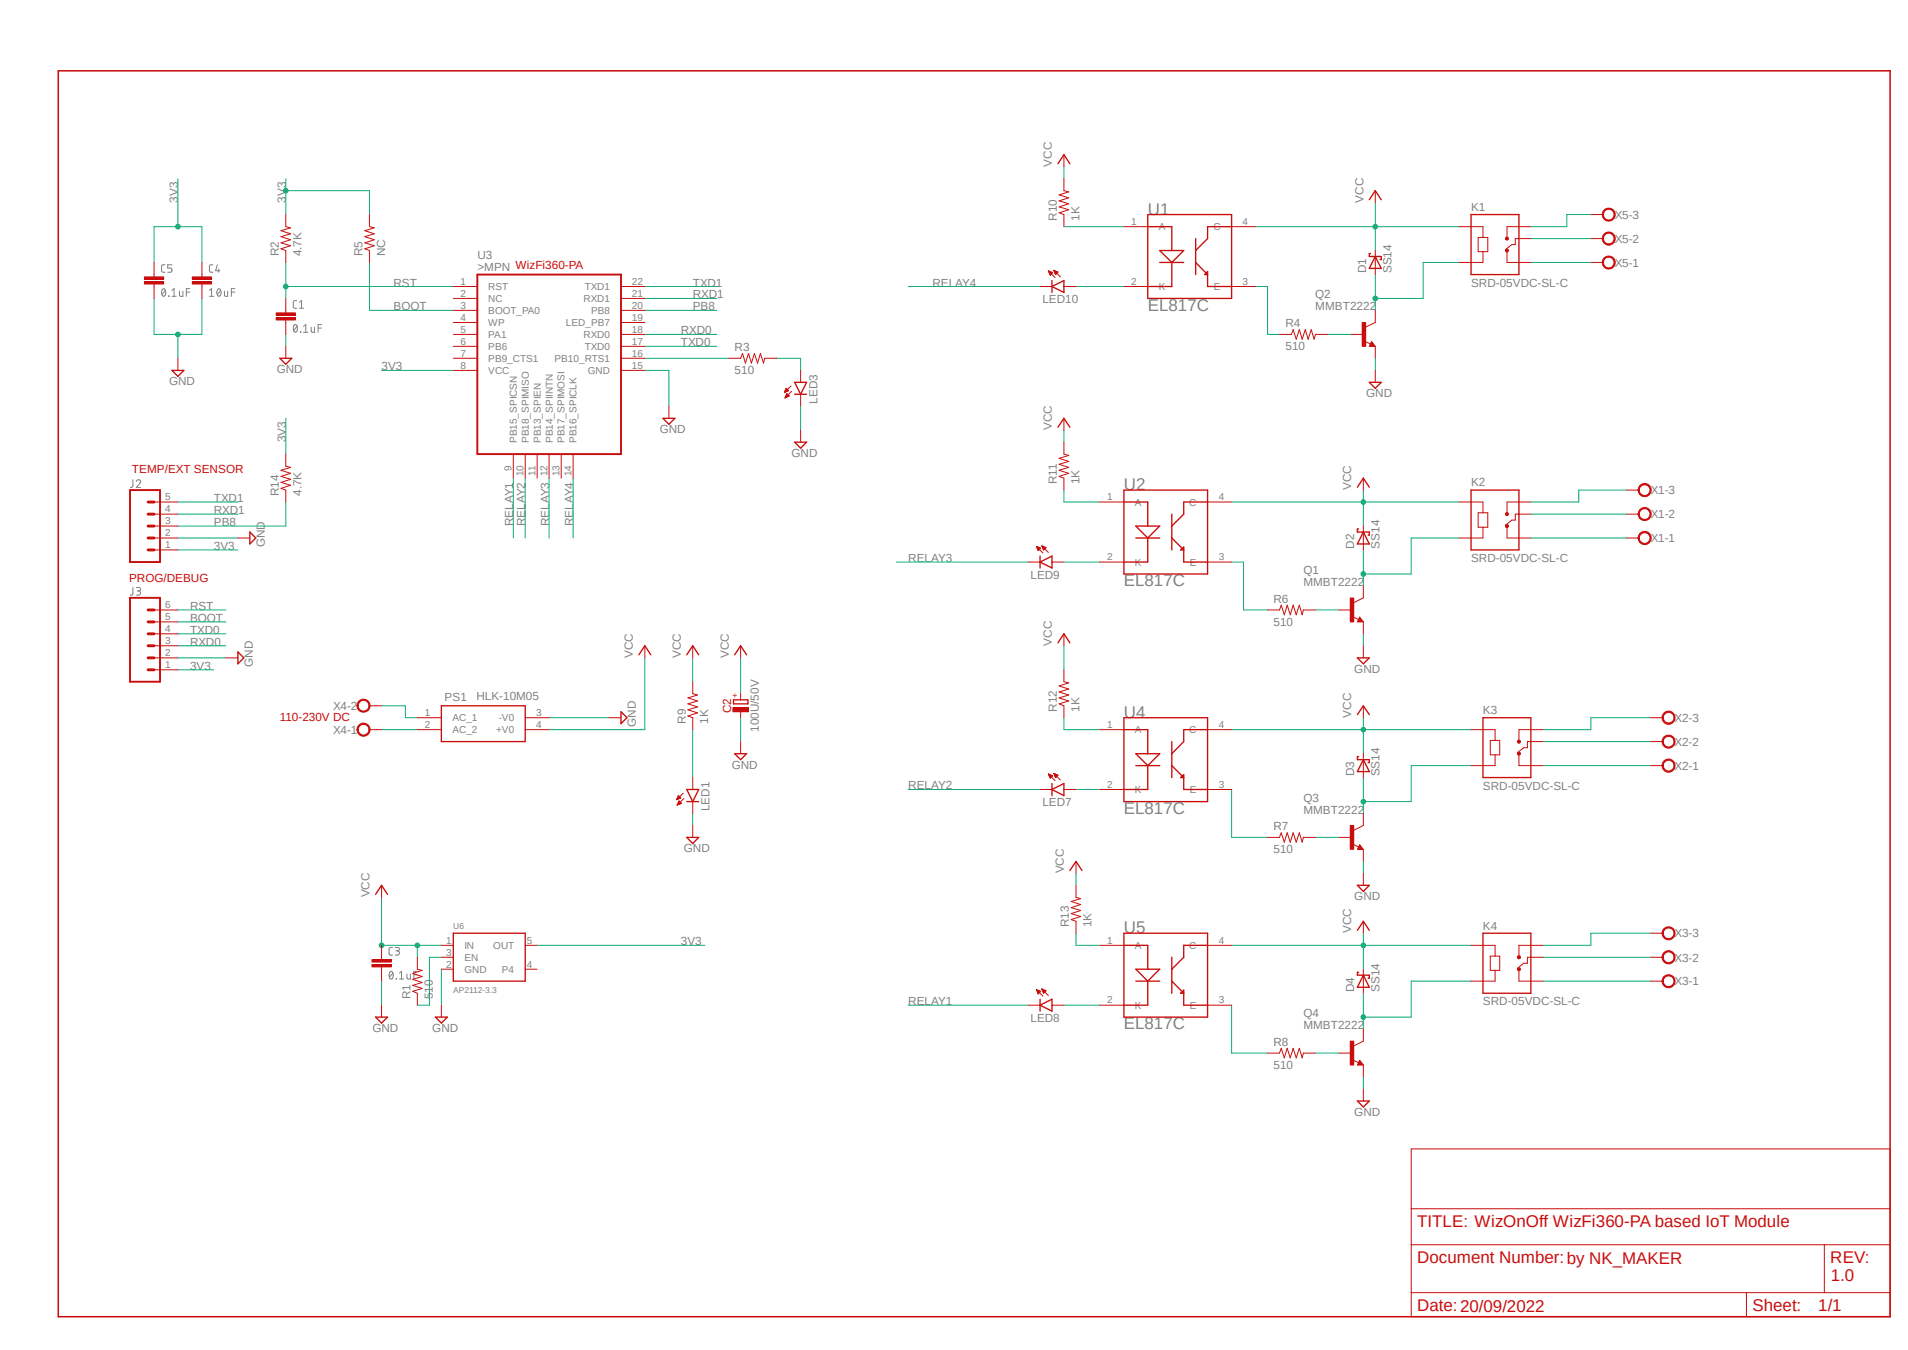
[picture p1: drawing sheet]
<svg xmlns="http://www.w3.org/2000/svg" width="420mm" height="297mm" viewBox="0 0 420 297" stroke-linecap="round" stroke-linejoin="round" font-family="sans-serif">
<path d="M12.2 15.2l404.2 275M416.4 15.2l-404.2 275" fill="none" stroke="#fff" stroke-width=".22"/>
<g fill="none" stroke="#808080" stroke-width=".22">
<path d="M36.3 58.3h-.6l-.1 .3v1.1l.7 .2M37.8 58.3h-.9v.7h.6a.47 .47 0 0 1 .4 .4 .47 .47 0 0 1-.4 .5h-.6M46.9 58.3h-.6l-.2 .3v1.1l.8 .2M47.8 58.3l-.3 1.3h.9M48.1 59.2v.7M35.8 63.6l.2-.1a1 1 0 0 1 0 1.7 1.08 1.08 0 0 1-.2-1.6zM36.4 63.9l-.8 .9M37.1 65.1l.1 .1zM37.8 65.2h1M37.8 63.9l.5-.4v1.7M39.5 64.1v1l.3 .1h.5v-1.1M41 64.3h.8"/>
<path d="M41.8 63.5h-.8v1.7M46.1 63.9l.5-.4v1.7M46.1 65.2h.9M48 63.6l.2-.1a.96 .96 0 0 1 0 1.7l-.3-.3a1.13 1.13 0 0 1 .1-1.3zM48.6 63.9l-.8 .9M49.4 64.1v.8l.3 .3h.4v-1.1M50.9 64.3h.8M51.7 63.5h-.8v1.7M64.8 71.5l.2-.1a1 1 0 0 1 0 1.7 1.11 1.11 0 0 1-.2-1.6zM65.3 66.1l-.6 .1-.1 .3v1.1l.7 .2M65.4 71.8l-.8 .9M65.9 67.8h.9"/>
<path d="M65.9 66.5l.5-.4v1.7M66.1 73l.1 .1zM66.8 73.1h1M66.8 71.8l.5-.4v1.7M68.5 72v.8l.2 .3h.5v-1.1M70 72.2h.8M70.8 71.4h-.8v1.7M29.3 105.5v1.3a.4 .4 0 0 1-.6 .4M30 105.9a.47 .47 0 0 1 .7-.4 .47 .47 0 0 1 .1 .8l-.8 .9h.9M29.3 129.2v1.4a.4 .4 0 0 1-.6 .3M30 129.2l.7 .1 .2 .3-.2 .4h-.5M30.5 130a.47 .47 0 0 1 .4 .5 .47 .47 0 0 1-.4 .4h-.5"/>
<path d="M85.9 213.8l.2-.1a1 1 0 0 1 0 1.7 1.05 1.05 0 0 1-.2-1.6zM86.4 208.4l-.6 .1-.2 .3 .1 1.1 .1 .2h.6M86.5 214.1l-.8 .9M87 208.4l.8 .1a.4 .4 0 0 1 .1 .4 .4 .4 0 0 1-.4 .3h-.3M87.2 215.3l.1 .1zM87.5 209.2a.47 .47 0 0 1 .4 .5 .47 .47 0 0 1-.4 .4h-.5M87.9 215.4h1M87.9 214.1l.5-.4v1.7M89.6 214.3v.8l.2 .3h.5v-1.1M91.1 214.5h.8M91.9 213.7h-.8v1.7"/>
</g>
<path d="M33.9 65.7v7.9h10.5v-7.9M39.2 73.6v5.2M62.9 73.6v2.6M163 157.9v5.3" fill="none" stroke="#0dab76" stroke-width=".22"/>
<circle cx="39.2" cy="73.6" r=".51" fill="#0dab76"/>
<g fill="none" stroke="#0dab76" stroke-width=".22">
<path d="M302.7 44.6v10.5M302.7 49.9h18.5M337 57.7h13.2M337 52.5h13.2M350.2 47.2h-5.3v2.7h-7.9M141.9 63h15.9M141.9 65.7h15.9M302.7 78.8v2.7M141.9 81.5h5.3v7.9M176.2 89.4v5.3M39.2 118.4h13.2M39.2 110.4h13.2"/>
<path d="M39.2 113.1h13.2M300.1 139.4v2.7M39.2 144.7h10.5M120.9 157.9h13.2M152.5 179v2.6M300.1 189.5v2.7M84 215.9v5.2M97.2 213.2v7.9M300.1 236.9v2.7"/>
<circle cx="39.2" cy="73.6" r=".51"/>
</g>
<circle cx="302.7" cy="49.9" r=".51" fill="#0dab76"/>
<g fill="none" stroke="#0dab76" stroke-width=".22">
<path d="M276.4 49.9h26.3M300.1 110.4h21.1M300.1 107.8v7.9"/>
<circle cx="302.7" cy="49.9" r=".51"/>
</g>
<circle cx="300.1" cy="110.4" r=".51" fill="#0dab76"/>
<g fill="none" stroke="#0dab76" stroke-width=".22">
<path d="M271.1 110.4h29M300.1 157.9v7.9M300.1 160.5h23.7"/>
<circle cx="300.1" cy="110.4" r=".51"/>
</g>
<circle cx="300.1" cy="160.5" r=".51" fill="#0dab76"/>
<g fill="none" stroke="#0dab76" stroke-width=".22">
<path d="M271.1 160.5h29M300.1 208h23.7M300.1 205.3v7.9"/>
<circle cx="300.1" cy="160.5" r=".51"/>
</g>
<circle cx="300.1" cy="208" r=".51" fill="#0dab76"/>
<g fill="none" stroke="#0dab76" stroke-width=".22">
<path d="M234.2 36.7v2.6M234.2 94.7v2.6M141.9 144.7v15.8h-21M152.5 144.7v5.3M234.2 142.1v5.3M84 197.4v10.6h13.2M236.9 192.2v2.6M271.1 208h29"/>
<circle cx="300.1" cy="208" r=".51"/>
</g>
<circle cx="84" cy="208" r=".51" fill="#0dab76"/>
<g fill="none" stroke="#0dab76" stroke-width=".22">
<path d="M91.9 208v2.6"/>
<circle cx="84" cy="208" r=".51"/>
</g>
<circle cx="91.9" cy="208" r=".51" fill="#0dab76"/>
<g fill="none" stroke="#0dab76" stroke-width=".22">
<path d="M321.2 57.7h-7.9v8h-10.6M141.9 76.2h15.9M141.9 73.6h15.9M302.7 60.4v7.9M39.2 139.4h10.5M39.2 142.1h10.5M163 144.7v7.9"/>
<circle cx="91.9" cy="208" r=".51"/>
</g>
<circle cx="302.7" cy="65.7" r=".51" fill="#0dab76"/>
<g fill="none" stroke="#0dab76" stroke-width=".22">
<path d="M276.4 63h2.6v10.6h2.6M292.2 73.6h5.2M337 118.4h21.1M337 113.1h21.1M358.1 107.8h-10.6v2.6h-10.5M300.1 126.3h10.5M300.1 121v7.9M84 155.3h5.2v2.6h2.7M363.3 157.9h-13.1v2.6h-10.6M84 160.5h7.9M152.5 160.5v10.6M339.6 168.4h23.7"/>
<path d="M339.6 163.2h23.7M339.6 215.9h23.7M339.6 210.6h23.7M363.3 205.3h-13.1v2.7h-10.6"/>
<circle cx="302.7" cy="65.7" r=".51"/>
</g>
<circle cx="300.1" cy="126.3" r=".51" fill="#0dab76"/>
<g fill="none" stroke="#0dab76" stroke-width=".22">
<path d="M321.2 118.4h-10.6v7.9M271.1 123.7h2.6v10.5h5.3M289.6 134.2h5.2M300.1 176.4h10.5M300.1 171.1v7.9"/>
<circle cx="300.1" cy="126.3" r=".51"/>
</g>
<circle cx="300.1" cy="176.4" r=".51" fill="#0dab76"/>
<g fill="none" stroke="#0dab76" stroke-width=".22">
<path d="M323.8 168.4h-13.2v8M289.6 184.2h5.2M300.1 218.5v7.9M300.1 223.8h10.5"/>
<circle cx="300.1" cy="176.4" r=".51"/>
</g>
<circle cx="300.1" cy="223.8" r=".51" fill="#0dab76"/>
<g fill="none" stroke="#0dab76" stroke-width=".22">
<path d="M62.9 57.7v8M234.2 49.9h13.2M62.9 63h36.9M236.9 63h10.5M234.2 107.8v2.6h7.9M234.2 123.7h7.9M234.2 157.9v2.6h7.9M236.9 173.7h5.2M271.1 173.7v10.5h7.9M236.9 205.3v2.7h5.2M323.8 215.9h-13.2v7.9M234.2 221.1h7.9"/>
<path d="M271.1 221.1v10.6h7.9M289.6 231.7h5.2"/>
<circle cx="300.1" cy="223.8" r=".51"/>
</g>
<circle cx="62.9" cy="63" r=".51" fill="#0dab76"/>
<g fill="none" stroke="#0dab76" stroke-width=".22">
<path d="M62.9 39.3v7.9M62.9 42h18.4v5.2M81.3 57.7v10.6h18.5M84 81.5h15.8M39.2 134.2h10.5M39.2 136.8h10.5M39.2 121h13.2M39.2 147.4h7.9"/>
<circle cx="62.9" cy="63" r=".51"/>
</g>
<circle cx="62.9" cy="42" r=".51" fill="#0dab76"/>
<g fill="none" stroke="#0dab76" stroke-width=".22">
<path d="M39.2 39.3v10.6M33.9 57.7v-7.8h10.5v7.8"/>
<circle cx="62.9" cy="42" r=".51"/>
</g>
<circle cx="39.2" cy="49.9" r=".51" fill="#0dab76"/>
<g fill="none" stroke="#0dab76" stroke-width=".22">
<path d="M141.9 68.3h15.9M141.9 78.8h18.5M170.9 78.8h5.3v2.7M199.9 63h29M62.9 92v7.9M62.9 110.4v5.3h-23.7M113 105.2v13.2M115.6 105.2v13.2M120.9 105.2v13.2M126.2 105.2v13.2M197.3 123.7h29M199.9 173.7h29"/>
<path d="M97.2 210.6h-2.7v10.5h-2.6M118.2 208h37M199.9 221.1h26.4"/>
<circle cx="39.2" cy="49.9" r=".51"/>
</g>
<path d="M353 56.8a1.44 1.44 0 0 1 2.3 .1 1.44 1.44 0 0 1-.8 2.2 1.44 1.44 0 0 1-1.8-1.4h.2a1.17 1.17 0 0 1 1.6-1.1 1.17 1.17 0 0 1 .4 2 1.17 1.17 0 0 1-1.9-.4l-.1-.5h-.2z" fill-rule="evenodd" fill="#c90d0c"/>
<path d="M350.2 57.7h2.6M353 56.8a1.44 1.44 0 0 1 2.3 .1 1.44 1.44 0 0 1-.8 2.2 1.44 1.44 0 0 1-1.8-1.4h.2a1.17 1.17 0 0 1 1.6-1.1 1.17 1.17 0 0 1 .4 2 1.17 1.17 0 0 1-1.9-.4l-.1-.5h-.2z" fill="none" stroke="#c90d0c" stroke-width=".22"/>
<path d="M353 51.6a1.44 1.44 0 0 1 2.3 .1 1.44 1.44 0 0 1-.8 2.2 1.44 1.44 0 0 1-1.8-1.4h.2a1.17 1.17 0 0 1 1.6-1.2 1.17 1.17 0 0 1 .4 2 1.17 1.17 0 0 1-1.9-.4l-.1-.4h-.2z" fill-rule="evenodd" fill="#c90d0c"/>
<path d="M350.2 52.5h2.6M353 51.6a1.44 1.44 0 0 1 2.3 .1 1.44 1.44 0 0 1-.8 2.2 1.44 1.44 0 0 1-1.8-1.4h.2a1.17 1.17 0 0 1 1.6-1.2 1.17 1.17 0 0 1 .4 2 1.17 1.17 0 0 1-1.9-.4l-.1-.4h-.2z" fill="none" stroke="#c90d0c" stroke-width=".22"/>
<path d="M353 46.3a1.44 1.44 0 0 1 2.3 .1 1.44 1.44 0 0 1-.8 2.2 1.44 1.44 0 0 1-1.8-1.4h.2a1.17 1.17 0 0 1 1.6-1.1 1.17 1.17 0 0 1 .4 1.9 1.17 1.17 0 0 1-1.9-.4l-.1-.4h-.2z" fill-rule="evenodd" fill="#c90d0c"/>
<path d="M323.8 49.9h2.6v2.3M325.4 52.2h2.1v3.2h-2.1zM326.4 55.4v2.3h-2.6M331.7 55.1v2.6h2.6M334.3 49.9h-2.6v2.6M334.3 52.5h-.8v1.3h-.7l-1.3 1.1M350.2 47.2h2.6M353 46.3a1.44 1.44 0 0 1 2.3 .1 1.44 1.44 0 0 1-.8 2.2 1.44 1.44 0 0 1-1.8-1.4h.2a1.17 1.17 0 0 1 1.6-1.1 1.17 1.17 0 0 1 .4 1.9 1.17 1.17 0 0 1-1.9-.4l-.1-.4h-.2z" fill="none" stroke="#c90d0c" stroke-width=".22"/>
<path d="M323.8 47.2h10.5v13.2h-10.5z" fill="none" stroke="#c90d0c" stroke-width=".3"/>
<path d="M331.5 52.2h.4l.2 .3-.2 .2h-.4l-.1-.2 .3-.2 .2 .2-.2 .2-.3-.2z" fill-rule="evenodd" fill="#c90d0c"/>
<path d="M331.5 52.2h.4l.2 .3-.2 .2h-.4l-.1-.2 .3-.2 .2 .2-.2 .2-.3-.2z" fill="none" stroke="#c90d0c" stroke-width=".22"/>
<path d="M331.5 54.9h.4l.2 .2-.2 .3h-.4l-.1-.3 .3-.2 .2 .2-.2 .2-.3-.2z" fill-rule="evenodd" fill="#c90d0c"/>
<g fill="none" stroke="#c90d0c" stroke-width=".22">
<path d="M321.2 49.9h2.6M321.2 57.7h2.6M331.5 54.9h.4l.2 .2-.2 .3h-.4l-.1-.3 .3-.2 .2 .2-.2 .2-.3-.2zM334.3 49.9h2.7M334.3 57.7h2.7M334.3 52.5h2.7M62.9 68.3v.5M62.9 70.4v.6M62.9 76.2v2.6M33.9 118.4h5.3M33.9 115.7h5.3M33.9 113.1h5.3"/>
<path d="M33.9 110.4h5.3M33.9 121h5.3"/>
</g>
<path d="M28.6 107.8h6.6v15.9h-6.6z" fill="none" stroke="#c90d0c" stroke-width=".42"/>
<path d="M32.6 115.7h1.3M32.6 118.4h1.3M32.6 110.4h1.3M32.6 113.1h1.3M32.6 121h1.3" fill="none" stroke="#c90d0c" stroke-width=".64"/>
<path d="M61.6 78.8h2.6l-1.3 1.3z" fill="none" stroke="#c90d0c" stroke-width=".3"/>
<path d="M60.8 69.9h4.2v.5h-4.2z" fill-rule="evenodd" fill="#c90d0c"/>
<path d="M60.8 69.9h4.2v.5h-4.2z" fill="none" stroke="#c90d0c" stroke-width=".22"/>
<path d="M60.8 68.8h4.2v.5h-4.2z" fill-rule="evenodd" fill="#c90d0c"/>
<path d="M60.8 68.8h4.2v.5h-4.2zM62.9 65.7v2.6M62.9 71v2.6M163 152.6v1.4M163 156.6v1.3" fill="none" stroke="#c90d0c" stroke-width=".22"/>
<path d="M161.5 154h3.1v.9h-3.1z" fill="none" stroke="#c90d0c" stroke-width=".3"/>
<path d="M161.3 155.7h3.4v.9h-3.4z" fill-rule="evenodd" fill="#c90d0c"/>
<path d="M44.4 60.4v.5M44.4 62.5v.5M161.3 155.7h3.4v.9h-3.4zM163 163.2v2.6" fill="none" stroke="#c90d0c" stroke-width=".22"/>
<path d="M161.7 165.8h2.6l-1.3 1.3z" fill="none" stroke="#c90d0c" stroke-width=".3"/>
<path d="M42.3 62h4.3v.5h-4.3z" fill-rule="evenodd" fill="#c90d0c"/>
<path d="M42.3 62h4.3v.5h-4.3z" fill="none" stroke="#c90d0c" stroke-width=".22"/>
<path d="M42.3 60.9h4.3v.5h-4.3z" fill-rule="evenodd" fill="#c90d0c"/>
<path d="M44.4 57.7v2.7M33.9 60.4v.5M33.9 62.5v.5M42.3 60.9h4.3v.5h-4.3zM44.4 63v2.7" fill="none" stroke="#c90d0c" stroke-width=".22"/>
<path d="M31.8 62h4.2v.5h-4.2z" fill-rule="evenodd" fill="#c90d0c"/>
<path d="M31.8 62h4.2v.5h-4.2z" fill="none" stroke="#c90d0c" stroke-width=".22"/>
<path d="M31.8 60.9h4.2v.5h-4.2z" fill-rule="evenodd" fill="#c90d0c"/>
<g fill="none" stroke="#c90d0c" stroke-width=".22">
<path d="M33.9 57.7v2.7M302.7 42v2.6M302.7 55.1v5.3M31.8 60.9h4.2v.5h-4.2zM33.9 63v2.7M39.2 78.8v2.7M99.8 63h5.3M99.8 65.7h5.3M99.8 68.3h5.3M99.8 71h5.3M99.8 73.6h5.3M99.8 76.2h5.3"/>
<path d="M99.8 78.8h5.3M136.7 63h5.2M136.7 65.7h5.2M136.7 68.3h5.2M136.7 71h5.2M136.7 73.6h5.2M136.7 76.2h5.2M136.7 78.8h5.2M99.8 81.5h5.3M113 99.9v5.3M115.6 99.9v5.3M118.2 99.9v5.3"/>
<path d="M120.9 99.9v5.3M123.5 99.9v5.3M126.2 99.9v5.3M136.7 81.5h5.2M302.7 81.5v2.6M323.8 110.4h2.6v2.4M325.4 112.8h2.1v3.2h-2.1zM326.4 116v2.4h-2.6M331.7 115.7v2.7h2.6M334.3 110.4h-2.6v2.7M334.3 113.1h-.8v1.3h-.7l-1.3 1.1M91.9 157.9h5.3"/>
<path d="M115.6 157.9h5.3M91.9 160.5h5.3M115.6 160.5h5.3M152.5 181.6v2.6"/>
</g>
<path d="M301.4 43.9l1.3-1.9 1.3 1.9M301.7 55.8h-.3v.6h2.6v.7h-.2M302.7 56.4l1.3 2.7h-2.6zM37.8 81.5h2.7l-1.3 1.3zM301.4 84.1h2.6l-1.3 1.3zM323.8 107.8h10.5v13.2h-10.5zM97.2 155.3h18.4v7.9h-18.4zM151.2 184.2h2.6l-1.3 1.4z" fill="none" stroke="#c90d0c" stroke-width=".3"/>
<path d="M105.1 60.4h31.6v39.5h-31.6z" fill="none" stroke="#c90d0c" stroke-width=".42"/>
<path d="M331.5 112.9h.4l.2 .2-.2 .2-.2 .2-.2-.2-.1-.2 .3-.2 .2 .2-.2 .2-.3-.2z" fill-rule="evenodd" fill="#c90d0c"/>
<path d="M331.5 112.9h.4l.2 .2-.2 .2-.2 .2-.2-.2-.1-.2 .3-.2 .2 .2-.2 .2-.3-.2z" fill="none" stroke="#c90d0c" stroke-width=".22"/>
<path d="M331.5 115.5h.4l.2 .2-.2 .3h-.4l-.1-.3 .3-.1 .2 .1-.2 .2-.3-.2z" fill-rule="evenodd" fill="#c90d0c"/>
<path d="M321.2 110.4h2.6M321.2 118.4h2.6M331.5 115.5h.4l.2 .2-.2 .3h-.4l-.1-.3 .3-.1 .2 .1-.2 .2-.3-.2zM334.3 110.4h2.7M334.3 118.4h2.7M334.3 113.1h2.7M326.4 160.5h2.7v2.4M328 162.9h2.1v3.2h-2.1zM329.1 166.1v2.3h-2.7M334.3 165.8v2.6h2.7M337 160.5h-2.7v2.7M337 163.2h-.8v1.3h-.8l-1.3 1" fill="none" stroke="#c90d0c" stroke-width=".22"/>
<path d="M326.4 157.9h10.6v13.2h-10.6z" fill="none" stroke="#c90d0c" stroke-width=".3"/>
<path d="M334.1 162.9l.2-.1 .3 .1v.5l-.3 .1-.2-.1-.1-.2 .3-.2 .2 .2-.2 .2-.3-.2z" fill-rule="evenodd" fill="#c90d0c"/>
<path d="M334.1 162.9l.2-.1 .3 .1v.5l-.3 .1-.2-.1-.1-.2 .3-.2 .2 .2-.2 .2-.3-.2z" fill="none" stroke="#c90d0c" stroke-width=".22"/>
<path d="M334.1 165.6h.5v.4l-.3 .2-.2-.2-.1-.2 .3-.2 .2 .2-.2 .2-.3-.2z" fill-rule="evenodd" fill="#c90d0c"/>
<path d="M323.8 160.5h2.6M323.8 168.4h2.6M334.1 165.6h.5v.4l-.3 .2-.2-.2-.1-.2 .3-.2 .2 .2-.2 .2-.3-.2zM337 160.5h2.6M337 168.4h2.6M337 163.2h2.6M326.4 208h2.7v2.4M328 210.4h2.1v3.1h-2.1zM329.1 213.5v2.4h-2.7M334.3 213.2v2.7h2.7M337 208h-2.7v2.6M337 210.6h-.8v1.3h-.8l-1.3 1.1" fill="none" stroke="#c90d0c" stroke-width=".22"/>
<path d="M326.4 205.3h10.6v13.2h-10.6z" fill="none" stroke="#c90d0c" stroke-width=".3"/>
<path d="M334.1 210.4h.5v.5h-.5l-.1-.3 .3-.2 .2 .2-.2 .2-.3-.2z" fill-rule="evenodd" fill="#c90d0c"/>
<path d="M334.1 210.4h.5v.5h-.5l-.1-.3 .3-.2 .2 .2-.2 .2-.3-.2z" fill="none" stroke="#c90d0c" stroke-width=".22"/>
<path d="M334.1 213h.5v.5h-.5l-.1-.3 .3-.1 .2 .1-.2 .2-.3-.2z" fill-rule="evenodd" fill="#c90d0c"/>
<path d="M323.8 208h2.6M323.8 215.9h2.6M334.1 213h.5v.5h-.5l-.1-.3 .3-.1 .2 .1-.2 .2-.3-.2zM337 208h2.6M337 215.9h2.6M337 210.6h2.6" fill="none" stroke="#c90d0c" stroke-width=".22"/>
<path d="M360.9 117.4a1.46 1.46 0 0 1 2.3 .2 1.46 1.46 0 0 1-.8 2.2 1.46 1.46 0 0 1-1.8-1.4h.2a1.19 1.19 0 0 1 1.8-1 1.19 1.19 0 0 1 .2 2 1.19 1.19 0 0 1-1.9-.6l-.1-.4h-.2z" fill-rule="evenodd" fill="#c90d0c"/>
<path d="M358.1 118.4h2.6M360.9 117.4a1.46 1.46 0 0 1 2.3 .2 1.46 1.46 0 0 1-.8 2.2 1.46 1.46 0 0 1-1.8-1.4h.2a1.19 1.19 0 0 1 1.8-1 1.19 1.19 0 0 1 .2 2 1.19 1.19 0 0 1-1.9-.6l-.1-.4h-.2z" fill="none" stroke="#c90d0c" stroke-width=".22"/>
<path d="M360.9 112.2a1.46 1.46 0 0 1 2.3 .1 1.46 1.46 0 0 1-.8 2.2 1.46 1.46 0 0 1-1.8-1.4h.2a1.19 1.19 0 0 1 1.8-1 1.19 1.19 0 0 1 .2 2 1.19 1.19 0 0 1-1.9-.6l-.1-.4h-.2z" fill-rule="evenodd" fill="#c90d0c"/>
<path d="M358.1 113.1h2.6M360.9 112.2a1.46 1.46 0 0 1 2.3 .1 1.46 1.46 0 0 1-.8 2.2 1.46 1.46 0 0 1-1.8-1.4h.2a1.19 1.19 0 0 1 1.8-1 1.19 1.19 0 0 1 .2 2 1.19 1.19 0 0 1-1.9-.6l-.1-.4h-.2z" fill="none" stroke="#c90d0c" stroke-width=".22"/>
<path d="M360.9 106.9a1.46 1.46 0 0 1 2.3 .1 1.46 1.46 0 0 1-.8 2.2 1.46 1.46 0 0 1-1.8-1.4h.2a1.19 1.19 0 0 1 1.8-.9 1.19 1.19 0 0 1 .2 1.9 1.19 1.19 0 0 1-1.9-.6l-.1-.4h-.2z" fill-rule="evenodd" fill="#c90d0c"/>
<path d="M358.1 107.8h2.6M360.9 106.9a1.46 1.46 0 0 1 2.3 .1 1.46 1.46 0 0 1-.8 2.2 1.46 1.46 0 0 1-1.8-1.4h.2a1.19 1.19 0 0 1 1.8-.9 1.19 1.19 0 0 1 .2 1.9 1.19 1.19 0 0 1-1.9-.6l-.1-.4h-.2z" fill="none" stroke="#c90d0c" stroke-width=".22"/>
<path d="M366.2 167.5a1.44 1.44 0 0 1 2.3 .1 1.44 1.44 0 0 1-.8 2.2 1.44 1.44 0 0 1-1.9-1.4h.3a1.19 1.19 0 0 1 1.6-1.1 1.19 1.19 0 0 1 .4 1.9 1.19 1.19 0 0 1-1.9-.4l-.1-.4h-.3z" fill-rule="evenodd" fill="#c90d0c"/>
<path d="M363.3 168.4h2.7M366.2 167.5a1.44 1.44 0 0 1 2.3 .1 1.44 1.44 0 0 1-.8 2.2 1.44 1.44 0 0 1-1.9-1.4h.3a1.19 1.19 0 0 1 1.6-1.1 1.19 1.19 0 0 1 .4 1.9 1.19 1.19 0 0 1-1.9-.4l-.1-.4h-.3z" fill="none" stroke="#c90d0c" stroke-width=".22"/>
<path d="M366.2 162.2a1.44 1.44 0 0 1 2.3 .2 1.44 1.44 0 0 1-.8 2.1 1.44 1.44 0 0 1-1.9-1.3h.3a1.19 1.19 0 0 1 1.6-1.2 1.19 1.19 0 0 1 .4 2 1.19 1.19 0 0 1-1.9-.4l-.1-.4h-.3z" fill-rule="evenodd" fill="#c90d0c"/>
<path d="M363.3 163.2h2.7M366.2 162.2a1.44 1.44 0 0 1 2.3 .2 1.44 1.44 0 0 1-.8 2.1 1.44 1.44 0 0 1-1.9-1.3h.3a1.19 1.19 0 0 1 1.6-1.2 1.19 1.19 0 0 1 .4 2 1.19 1.19 0 0 1-1.9-.4l-.1-.4h-.3z" fill="none" stroke="#c90d0c" stroke-width=".22"/>
<path d="M366.2 157a1.44 1.44 0 0 1 2.3 .1 1.44 1.44 0 0 1-.8 2.2 1.44 1.44 0 0 1-1.9-1.4h.3a1.19 1.19 0 0 1 1.6-1.2 1.19 1.19 0 0 1 .4 2 1.19 1.19 0 0 1-1.9-.4l-.1-.4h-.3z" fill-rule="evenodd" fill="#c90d0c"/>
<path d="M363.3 157.9h2.7M366.2 157a1.44 1.44 0 0 1 2.3 .1 1.44 1.44 0 0 1-.8 2.2 1.44 1.44 0 0 1-1.9-1.4h.3a1.19 1.19 0 0 1 1.6-1.2 1.19 1.19 0 0 1 .4 2 1.19 1.19 0 0 1-1.9-.4l-.1-.4h-.3z" fill="none" stroke="#c90d0c" stroke-width=".22"/>
<path d="M366.2 214.9a1.44 1.44 0 0 1 2.3 .2 1.44 1.44 0 0 1-.8 2.1 1.44 1.44 0 0 1-1.9-1.3h.3a1.19 1.19 0 0 1 1.6-1.2 1.19 1.19 0 0 1 .4 2 1.19 1.19 0 0 1-1.9-.4l-.1-.4h-.3z" fill-rule="evenodd" fill="#c90d0c"/>
<path d="M363.3 215.9h2.7M366.2 214.9a1.44 1.44 0 0 1 2.3 .2 1.44 1.44 0 0 1-.8 2.1 1.44 1.44 0 0 1-1.9-1.3h.3a1.19 1.19 0 0 1 1.6-1.2 1.19 1.19 0 0 1 .4 2 1.19 1.19 0 0 1-1.9-.4l-.1-.4h-.3z" fill="none" stroke="#c90d0c" stroke-width=".22"/>
<path d="M366.2 209.7a1.44 1.44 0 0 1 2.3 .1 1.44 1.44 0 0 1-.8 2.2 1.44 1.44 0 0 1-1.9-1.4h.3a1.2 1.2 0 0 1 1.6-1.1 1.2 1.2 0 0 1 .4 1.9 1.2 1.2 0 0 1-1.9-.4l-.1-.4h-.3z" fill-rule="evenodd" fill="#c90d0c"/>
<path d="M363.3 210.6h2.7M366.2 209.7a1.44 1.44 0 0 1 2.3 .1 1.44 1.44 0 0 1-.8 2.2 1.44 1.44 0 0 1-1.9-1.4h.3a1.2 1.2 0 0 1 1.6-1.1 1.2 1.2 0 0 1 .4 1.9 1.2 1.2 0 0 1-1.9-.4l-.1-.4h-.3z" fill="none" stroke="#c90d0c" stroke-width=".22"/>
<path d="M366.2 204.4a1.44 1.44 0 0 1 2.3 .1 1.44 1.44 0 0 1-.8 2.2 1.44 1.44 0 0 1-1.9-1.4h.3a1.19 1.19 0 0 1 1.6-1.1 1.19 1.19 0 0 1 .4 1.9 1.19 1.19 0 0 1-1.9-.4l-.1-.4h-.3z" fill-rule="evenodd" fill="#c90d0c"/>
<path d="M363.3 205.3h2.7M366.2 204.4a1.44 1.44 0 0 1 2.3 .1 1.44 1.44 0 0 1-.8 2.2 1.44 1.44 0 0 1-1.9-1.4h.3a1.19 1.19 0 0 1 1.6-1.1 1.19 1.19 0 0 1 .4 1.9 1.19 1.19 0 0 1-1.9-.4l-.1-.4h-.3z" fill="none" stroke="#c90d0c" stroke-width=".22"/>
<path d="M78.9 159.6a1.44 1.44 0 0 1 2.3 .1 1.44 1.44 0 0 1-.8 2.2 1.44 1.44 0 0 1-1.8-1.4h.2a1.19 1.19 0 0 1 1.7-1.1 1.19 1.19 0 0 1 .4 2 1.19 1.19 0 0 1-2-.4l-.1-.5h-.2z" fill-rule="evenodd" fill="#c90d0c"/>
<path d="M78.9 159.6a1.44 1.44 0 0 1 2.3 .1 1.44 1.44 0 0 1-.8 2.2 1.44 1.44 0 0 1-1.8-1.4h.2a1.19 1.19 0 0 1 1.7-1.1 1.19 1.19 0 0 1 .4 2 1.19 1.19 0 0 1-2-.4l-.1-.5h-.2zM81.3 160.5h2.7" fill="none" stroke="#c90d0c" stroke-width=".22"/>
<path d="M78.9 154.3a1.44 1.44 0 0 1 2.3 .2 1.44 1.44 0 0 1-.8 2.1 1.44 1.44 0 0 1-1.8-1.3h.2a1.19 1.19 0 0 1 1.6-1.2 1.19 1.19 0 0 1 .5 1.9 1.19 1.19 0 0 1-2-.3l-.1-.4h-.2z" fill-rule="evenodd" fill="#c90d0c"/>
<g fill="none" stroke="#c90d0c" stroke-width=".22">
<path d="M247.4 49.9h5.2M271.1 49.9h5.3M247.4 63h5.2M271.1 63h5.3M300.4 75.1l1.3 .6M301.9 75.1l.8 1.1h-1.3zM302.7 71l-2.1 1M242.1 110.4h5.3M265.8 110.4h5.3M242.1 123.7h5.3M265.8 123.7h5.3M78.9 154.3a1.44 1.44 0 0 1 2.3 .2 1.44 1.44 0 0 1-.8 2.1 1.44 1.44 0 0 1-1.8-1.3h.2a1.19 1.19 0 0 1 1.6-1.2 1.19 1.19 0 0 1 .5 1.9 1.19 1.19 0 0 1-2-.3l-.1-.4h-.2z"/>
<path d="M81.3 155.3h2.7M242.1 160.5h5.3M242.1 173.7h5.3M265.8 160.5h5.3M265.8 173.7h5.3M242.1 208h5.3M265.8 208h5.3M242.1 221.1h5.3M265.8 221.1h5.3"/>
</g>
<g fill="none" stroke="#c90d0c" stroke-width=".3">
<path d="M252.6 49.9h5.3v5.2M252.6 47.2h18.5v18.5h-18.5zM255.3 55.1h5.3l-2.7 2.6zM255.3 57.7h5.3M257.9 57.7v5.3h-5.3M263.2 57.7l2.6 2.7h-.6l.6-.7v3.3h5.3M263.2 52.5v7.9M271.1 49.9h-5.3v2.6l-2.6 2.6M301.9 75.7l.1 .2h-.3l.2-.5 .6 .7h-.8M247.4 107.8h18.4v18.5h-18.4zM247.4 110.4h5.2v5.3M250 115.7h5.3l-2.7 2.7z"/>
<path d="M250 118.4h5.3M252.6 118.4v5.3h-5.2M257.9 113.1v7.9M257.9 118.4l2.7 2.6h-.7l.7-.6v3.3h5.2M265.8 110.4h-5.2v2.7l-2.7 2.6M247.4 157.9h18.4v18.5h-18.4zM247.4 160.5h5.2v5.3M250 165.8h5.3l-2.7 2.6zM250 168.4h5.3M252.6 168.4v5.3h-5.2M257.9 163.2v7.9M257.9 168.4l2.7 2.7h-.7l.7-.7v3.3h5.2"/>
<path d="M265.8 160.5h-5.2v2.7l-2.7 2.6M247.4 205.3h18.4v18.5h-18.4zM247.4 208h5.2v5.2M250 213.2h5.3l-2.7 2.7zM250 215.9h5.3M252.6 215.9v5.2h-5.2M257.9 210.6v7.9M257.9 215.9l2.7 2.6h-.7l.7-.7v3.3h5.2M265.8 208h-5.2v2.6l-2.7 2.6"/>
</g>
<path d="M299.8 71h.8v5.2h-.8z" fill-rule="evenodd" fill="#c90d0c"/>
<path d="M160.4 78.8h2.6l.4-1 .7 2.1 .7-2.1 .6 2.1 .7-2.1 .7 2.1 .6-2.1 .7 2.1 .2-1.1h2.6M281.6 73.6h2.7l.3-1.1 .7 2.1 .7-2.1 .6 2.1 .7-2.1 .7 2.1 .6-2.1 .7 2.1 .3-1h2.6M297.4 73.6h2.7M299.8 71h.8v5.2h-.8zM302.7 68.3v2.7M302.7 76.2v2.6M300.1 105.2v2.6M300.1 115.7v5.3M297.8 135.7l1.2 .6M299.3 135.8l.8 1h-1.3zM300.1 131.5l-2.1 1.1M300.1 142.1v2.6" fill="none" stroke="#c90d0c" stroke-width=".22"/>
<path d="M298.8 107.2l1.3-2 1.3 2M299 116.4h-.2v.7h2.6v.6h-.2M300.1 117.1l1.3 2.6h-2.6zM299.3 136.3l.1 .3h-.4l.3-.6 .5 .7h-.8M298.8 144.7h2.6l-1.3 1.3z" fill="none" stroke="#c90d0c" stroke-width=".3"/>
<path d="M297.2 131.6h.8v5.2h-.8z" fill-rule="evenodd" fill="#c90d0c"/>
<path d="M279 134.2h2.6l.4-1.1 .7 2.2 .6-2.2 .7 2.2 .6-2.2 .7 2.2 .7-2.2 .6 2.2 .3-1.1h2.7M294.8 134.2h2.6M297.2 131.6h.8v5.2h-.8zM300.1 128.9v2.6M300.1 136.8v2.6M300.1 155.3v2.6M300.1 165.8v5.3M297.8 185.7l1.2 .7M299.3 185.8l.8 1.1h-1.3zM300.1 192.2v2.6M300.1 181.6l-2.1 1.1" fill="none" stroke="#c90d0c" stroke-width=".22"/>
<path d="M298.8 157.2l1.3-1.9 1.3 1.9M299 166.5h-.2v.6h2.6v.7h-.2M300.1 167.1l1.3 2.7h-2.6zM298.8 194.8h2.6l-1.3 1.3zM299.3 186.4l.1 .2h-.4l.3-.5 .5 .7h-.8" fill="none" stroke="#c90d0c" stroke-width=".3"/>
<path d="M297.2 181.6h.8v5.3h-.8z" fill-rule="evenodd" fill="#c90d0c"/>
<path d="M300.1 179v2.6M279 184.2h2.6l.4-1 .7 2.1 .6-2.1 .7 2.1 .6-2.1 .7 2.1 .7-2.1 .6 2.1 .3-1.1h2.7M294.8 184.2h2.6M297.2 181.6h.8v5.3h-.8zM300.1 186.9v2.6M300.1 202.7v2.6M300.1 213.2v5.3M297.8 233.2l1.2 .6M299.3 233.3l.8 1h-1.3zM300.1 239.6v2.6M300.1 229.1l-2.1 1" fill="none" stroke="#c90d0c" stroke-width=".22"/>
<path d="M298.8 204.7l1.3-2 1.3 2M299 213.9h-.2v.6h2.6v.7h-.2M300.1 214.5l1.3 2.7h-2.6zM299.3 233.8l.1 .3h-.4l.3-.5 .5 .6h-.8M298.8 242.2h2.6l-1.3 1.3z" fill="none" stroke="#c90d0c" stroke-width=".3"/>
<path d="M297.2 229.1h.8v5.2h-.8z" fill-rule="evenodd" fill="#c90d0c"/>
<g fill="none" stroke="#c90d0c" stroke-width=".22">
<path d="M234.2 39.3v2.7l1 .2-2.1 .7 2.1 .6-2.1 .7 2.1 .6-2.1 .7 2.1 .6-2.1 .7 1.1 .4v2.7M234.2 34v2.7M62.9 47.2v2.7l1.1 .2-2.2 .7 2.2 .6-2.2 .7 2.2 .6-2.2 .7 2.2 .7-2.2 .6 1.1 .4v2.6M230.8 59.6l1.4 1.4M230.8 59.6l.9 .4-.5 .5M230.8 59.6l.4 .9M230.8 59.6h.1M230.8 59.8h.3M230.9 59.9h.5M230.9 59.9h.7M231.9 59.5l1.5 1.4M231.9 59.5l1 .4"/>
<path d="M231.9 59.5l.5 .9 .5-.5M231.9 59.5h.1M232 59.6h.2M232 59.6h.4M232.1 59.8h.5M232.1 59.9h.8M232.2 59.9h.6M228.9 63h2.7M231 60h.6M231 60.2h.6M231.1 60.2h.4M231.1 60.3h.3"/>
<path d="M231.1 60.4h.2M231.2 60.5v.1M232.2 60h.5M232.2 60.2h.4M232.3 60.2h.2M232.3 60.3h.1M234.2 63h2.7M147.2 89.4v2.6M172.7 86.4h.1M172.7 86.3h.2M172.8 86.1h.3M172.8 86.1h.5"/>
<path d="M172.8 86h.8M172.8 87.5h.1M172.8 85.9h.7M172.8 87.4h.3M172.9 85.8h.5M172.9 87.3h.5M172.9 85.7h.4M172.9 87.2h.7M173 85.6h.2M173 87.1h.7M173 85.5h.1M173 87h.6"/>
<path d="M173.1 86.9h.4M173.1 86.8h.3M173.1 86.7h.2M173.2 86.6l-.4 .9M173.2 86.6l.5 .5-.9 .4M173.2 86.6h.1M173.6 85.9l-.5-.5-.4 1M173.6 85.9l-.9 .5M174.1 84.9l-1.4 1.5M174.2 86.1l-1.4 1.4M176.2 81.5v2.6M176.2 86.7v2.7"/>
<path d="M176.2 94.7v2.6M234.2 92v2.7M234.2 97.3v2.6l1 .3-2.1 .6 2.1 .7-2.1 .7 2.1 .6-2.1 .7 2.1 .6-2.1 .7 1.1 .4v2.6M52.4 118.4h2.6M33.9 139.4h5.3M33.9 136.8h5.3M33.9 134.2h5.3M226.3 123.7h2.6M228.1 120.2l1.5 1.5M228.1 120.2h.1M228.1 120.2l1 .4M228.1 120.2l.4 .9 .6-.5"/>
<path d="M228.2 120.3h.2M228.2 120.4h.4M228.3 120.5h.5M228.3 120.6h.8M228.3 120.7h.7M228.4 120.8h.5M228.4 120.9h.4M228.5 121h.2M228.5 121.1h.1M229.3 120.1l1.5 1.4M229.3 120.1l1 .4-.6 .5M229.3 120.1l.4 .9"/>
<path d="M229.4 120.1h.1M229.4 120.2h.3M229.4 120.4h.7M229.4 120.3h.5M229.5 120.5h.7M229.5 120.6h.6M229.6 120.7h.4M229.6 120.8h.3M229.7 120.9h.1M229.7 121h.1M231.6 123.7h2.6M234.2 139.4v2.7"/>
<path d="M33.9 147.4h5.3M33.9 144.7h5.3M33.9 142.1h5.3M49.7 144.7h2.7M134.1 157.9h2.6M141.9 142.1v2.6M152.5 150v2.6l1 .3-2.1 .6 2.1 .7-2.1 .7 2.1 .6-2.1 .7 2.1 .6-2.1 .7 1.1 .4v2.6M152.5 142.1v2.6M234.2 147.4v2.6l1 .2-2.1 .7 2.1 .7-2.1 .6 2.1 .7-2.1 .6 2.1 .7-2.1 .7 1.1 .4v2.6M149 175.9h.1M149 175.8h.4M149.1 175.7h.5"/>
<path d="M149.1 175.6h.7M149.1 177.1h.1M149.1 175.5h.7M149.1 177h.3M149.2 175.4h.5M149.2 176.9h.4M149.2 175.3h.4M149.2 176.8h.7M149.3 175.2h.2M149.3 176.7h.7M149.3 175.1h.1M149.3 176.6h.6"/>
<path d="M149.4 175l.5 .6-1 .3zM149.4 176.5h.4M149.4 176.4h.3M149.4 176.3h.2M149.4 176.2h.1M149.5 176.2l-.4 .9M149.5 176.2l.5 .5-.9 .4M150.4 174.5l-1.5 1.4M150.5 175.7l-1.4 1.4M152.5 171.1v2.6M152.5 176.4v2.6M228.9 173.7h2.7"/>
<path d="M230.8 170.3l1.4 1.4M230.8 170.3l.9 .4-.5 .5zM230.8 170.4h.2M230.8 170.5h.4M230.9 170.6h.5M230.9 170.6h.7M231 170.8h.6M231 170.9h.5M231.1 170.9h.3M231.1 171h.3M231.1 171.1h.1M231.9 170.1l1.5 1.5"/>
<path d="M231.9 170.1l1 .5M231.9 170.1l.5 1 .5-.5M232 170.2h.1M232 170.3h.2M232.1 170.4h.4M232.1 170.5h.6M232.2 170.6h.6M232.2 170.6h.7M232.2 170.8h.5M232.2 170.9h.4M232.3 170.9h.2M232.3 171h.1"/>
<path d="M234.2 173.7h2.7M84 194.8v2.6M236.9 194.8v2.6l1 .3-2.1 .6 2.1 .7-2.1 .7 2.1 .6-2.1 .7 2.1 .6-2.1 .7 1.1 .4v2.6M236.9 189.5v2.7M84 210.6v.5M84 212.7v.5M228.1 217.7l1.5 1.5M228.1 217.7l1 .4-.6 .6M228.1 217.7l.4 1M228.2 217.8h.1M228.2 217.9h.3M228.3 218h.4"/>
<path d="M228.3 218.1h.6M228.3 218.3h.6M228.3 218.1h.7M228.4 218.4h.4M228.4 218.4h.3M228.5 218.5h.1M228.5 218.7h.1M229.3 217.6l1.5 1.4M229.3 217.6l1 .4-.6 .5zM229.4 217.7h.1M229.4 217.8h.4M229.4 217.9h.6"/>
<path d="M229.5 218h.7M229.5 218.1h.7M229.6 218.1h.5M229.6 218.3h.4M229.7 218.4h.2M229.7 218.4h.1M97.2 221.1v2.7M226.3 221.1h2.6M231.6 221.1h2.6M279 231.7h2.6l.4-1.1 .7 2.1 .6-2.1 .7 2.1 .6-2.1 .7 2.1 .7-2.1 .6 2.1 .3-1h2.7M294.8 231.7h2.6M297.2 229.1h.8v5.2h-.8z"/>
<path d="M300.1 226.4v2.7M300.1 234.3v2.6"/>
</g>
<g fill="none" stroke="#c90d0c" stroke-width=".3">
<path d="M232.9 36l1.3-2 1.3 2M231.6 61.7v2.6M231.6 63l2.6-1.3v2.6zM145.9 92h2.6l-1.3 1.3zM174.9 84.1h2.6l-1.3 2.6zM174.9 86.7h2.6M174.9 97.3h2.6l-1.3 1.3zM232.9 94l1.3-2 1.3 2M55 117.1l1.3 1.3-1.3 1.3zM228.9 123.7l2.7-1.4v2.7zM228.9 122.3v2.7M52.4 143.4l1.3 1.3-1.3 1.3z"/>
<path d="M136.7 156.6l1.3 1.3-1.3 1.3zM140.6 144.1l1.3-2 1.4 2M151.2 144.1l1.3-2 1.3 2M232.9 141.4l1.3-2 1.3 2M151.2 173.7h2.6l-1.3 2.7zM151.2 176.4h2.6M231.6 173.7l2.6-1.3v2.6zM231.6 172.4v2.6M82.7 196.8l1.3-2 1.3 2M235.5 191.5l1.4-2 1.3 2M228.9 219.8v2.7M95.8 223.8h2.7l-1.3 1.3z"/>
<path d="M228.9 221.1l2.7-1.3v2.7z"/>
</g>
<path d="M28.6 131.5h6.6v18.5h-6.6z" fill="none" stroke="#c90d0c" stroke-width=".42"/>
<path d="M32.6 136.8h1.3M32.6 139.4h1.3M32.6 134.2h1.3M32.6 142.1h1.3M32.6 144.7h1.3M32.6 147.4h1.3" fill="none" stroke="#c90d0c" stroke-width=".64"/>
<path d="M81.9 212.2h4.2v.5h-4.2z" fill-rule="evenodd" fill="#c90d0c"/>
<path d="M81.9 212.2h4.2v.5h-4.2z" fill="none" stroke="#c90d0c" stroke-width=".22"/>
<path d="M81.9 211.2h4.2v.5h-4.2z" fill-rule="evenodd" fill="#c90d0c"/>
<g fill="none" stroke="#c90d0c" stroke-width=".22">
<path d="M81.3 47.2v2.7l1.1 .2-2.1 .7 2.1 .6-2.1 .7 2.1 .6-2.1 .7 2.1 .7-2.1 .6 1 .4v2.6M62.9 99.9v2.7l1.1 .2-2.2 .7 2.2 .6-2.2 .7 2.2 .7-2.2 .6 2.2 .7-2.2 .6 1.1 .4v2.6M163 142.1v2.6M81.9 211.2h4.2v.5h-4.2zM84 208v2.6M84 213.2v2.7M91.9 210.6v2.6l1 .3-2.1 .7 2.1 .6-2.1 .7 2.1 .7-2.1 .6 2.1 .7-2.1 .6 1.1 .4v2.6M97.2 208h2.6M97.2 210.6h2.6M97.2 213.2h2.6M115.6 208h2.6M115.6 213.2h2.6"/>
<path d="M84 221.1v2.7M310.6 252.8h105.5v36.9h-105.5zM310.6 273.9h105.5M310.6 265.9h105.5M401.6 273.9v10.5M310.6 284.4h105.5M384.4 284.4v5.3"/>
</g>
<path d="M161.7 144.1l1.3-2 1.3 2M99.8 205.3h15.8v10.6h-15.8zM82.7 223.8h2.6l-1.3 1.3z" fill="none" stroke="#c90d0c" stroke-width=".3"/>
<path d="M12.8 15.6h403.3v274.1h-403.3z" fill="none" stroke="#c90d0c" stroke-width=".34"/>
<g font-size="3.7" fill="#808080">
<text x="252.6" y="47.2">U1</text>
<text x="252.6" y="68.3">EL817C</text>
<text x="247.4" y="107.8">U2</text>
<text x="247.4" y="128.9">EL817C</text>
<text x="247.4" y="157.9">U4</text>
<text x="247.4" y="179">EL817C</text>
<text x="247.4" y="205.3">U5</text>
<text x="247.4" y="226.4">EL817C</text>
</g>
<g font-size="3.7" fill="#c90d0c">
<text x="312" y="269.9">TITLE: WizOnOff WizFi360-PA based IoT Module</text>
<text x="312" y="277.8">Document Number:by NK_MAKER</text>
<text x="402.9" y="277.8">REV:</text>
<text x="403" y="281.9">1.0</text>
<text x="312" y="288.3">Date:20/09/2022</text>
<text x="385.8" y="288.3">Sheet:</text>
<text x="400.2" y="288.3">1/1</text>
</g>
<g font-size="2.6" fill="#808080">
<text x="231.6" y="36.7" transform="rotate(-90 231.6 36.7)">VCC</text>
<text x="39.2" y="44.6" transform="rotate(-90 39.2 44.6)">3V3</text>
<text x="62.9" y="44.6" transform="rotate(-90 62.9 44.6)">3V3</text>
<text x="300.1" y="44.6" transform="rotate(-90 300.1 44.6)">VCC</text>
<text x="323.8" y="46.4">K1</text>
<text x="232.7" y="48.6" transform="rotate(-90 232.7 48.6)">R10</text>
<text x="237.6" y="48.6" transform="rotate(-90 237.6 48.6)">1K</text>
<text x="355.4" y="53.4">X5-2</text>
<text x="355.4" y="48.1">X5-3</text>
<text x="61.3" y="56.4" transform="rotate(-90 61.3 56.4)">R2</text>
<text x="66.3" y="56.4" transform="rotate(-90 66.3 56.4)">4.7K</text>
<text x="79.8" y="56.4" transform="rotate(-90 79.8 56.4)">R5</text>
<text x="84.8" y="56.4" transform="rotate(-90 84.8 56.4)">NC</text>
<text x="105.1" y="59.6">&gt;MPN WizFi360-PA</text>
<text x="105.1" y="57">U3</text>
<text x="355.4" y="58.7">X5-1</text>
<text x="86.6" y="63">RST</text>
<text x="152.5" y="63">TXD1</text>
<text x="152.5" y="65.7">RXD1</text>
<text x="205.2" y="63">RELAY4</text>
<text x="289.5" y="65.7">Q2</text>
<text x="300.7" y="60.1" transform="rotate(-90 300.7 60.1)">D1</text>
<text x="306.3" y="60.1" transform="rotate(-90 306.3 60.1)">SS14</text>
<text x="323.8" y="63">SRD-05VDC-SL-C</text>
<text x="86.6" y="68.3">BOOT</text>
<text x="152.5" y="68.3">PB8</text>
<text x="229.4" y="66.7">LED10</text>
<text x="289.5" y="68.3">MMBT2222</text>
<text x="149.9" y="76.2">TXD0</text>
<text x="149.9" y="73.6">RXD0</text>
<text x="161.7" y="77.3">R3</text>
<text x="283" y="77">510</text>
<text x="283" y="72">R4</text>
<text x="60.9" y="82.1">GND</text>
<text x="84" y="81.5">3V3</text>
<text x="161.7" y="82.3">510</text>
<text x="37.2" y="84.8">GND</text>
<text x="179.9" y="88.9" transform="rotate(-90 179.9 88.9)">LED3</text>
<text x="300.7" y="87.4">GND</text>
<text x="145.2" y="95.3">GND</text>
<text x="231.6" y="94.7" transform="rotate(-90 231.6 94.7)">VCC</text>
<text x="62.9" y="97.3" transform="rotate(-90 62.9 97.3)">3V3</text>
<text x="174.2" y="100.6">GND</text>
<text x="232.7" y="106.5" transform="rotate(-90 232.7 106.5)">R11</text>
<text x="237.6" y="106.5" transform="rotate(-90 237.6 106.5)">1K</text>
<text x="297.4" y="107.8" transform="rotate(-90 297.4 107.8)">VCC</text>
<text x="323.8" y="107">K2</text>
<text x="47.1" y="110.4">TXD1</text>
<text x="47.1" y="113.1">RXD1</text>
<text x="61.3" y="109.1" transform="rotate(-90 61.3 109.1)">R14</text>
<text x="66.3" y="109.1" transform="rotate(-90 66.3 109.1)">4.7K</text>
<text x="363.3" y="108.8">X1-3</text>
<text x="47.1" y="115.7">PB8</text>
<text x="113" y="115.7" transform="rotate(-90 113 115.7)">RELAY1</text>
<text x="115.6" y="115.7" transform="rotate(-90 115.6 115.7)">RELAY2</text>
<text x="120.9" y="115.7" transform="rotate(-90 120.9 115.7)">RELAY3</text>
<text x="126.2" y="115.7" transform="rotate(-90 126.2 115.7)">RELAY4</text>
<text x="363.3" y="119.3">X1-1</text>
<text x="363.3" y="114">X1-2</text>
<text x="47.1" y="121">3V3</text>
<text x="58.3" y="120.4" transform="rotate(-90 58.3 120.4)">GND</text>
<text x="199.9" y="123.7">RELAY3</text>
<text x="298.1" y="120.7" transform="rotate(-90 298.1 120.7)">D2</text>
<text x="303.7" y="120.7" transform="rotate(-90 303.7 120.7)">SS14</text>
<text x="323.8" y="123.7">SRD-05VDC-SL-C</text>
<text x="226.8" y="127.3">LED9</text>
<text x="286.9" y="128.9">MMBT2222</text>
<text x="286.9" y="126.3">Q1</text>
<text x="41.8" y="134.2">RST</text>
<text x="41.8" y="136.8">BOOT</text>
<text x="280.3" y="137.6">510</text>
<text x="280.3" y="132.6">R6</text>
<text x="41.8" y="139.4">TXD0</text>
<text x="41.8" y="142.1">RXD0</text>
<text x="231.6" y="142.1" transform="rotate(-90 231.6 142.1)">VCC</text>
<text x="41.8" y="147.4">3V3</text>
<text x="55.6" y="146.7" transform="rotate(-90 55.6 146.7)">GND</text>
<text x="139.3" y="144.7" transform="rotate(-90 139.3 144.7)">VCC</text>
<text x="149.9" y="144.7" transform="rotate(-90 149.9 144.7)">VCC</text>
<text x="160.4" y="144.7" transform="rotate(-90 160.4 144.7)">VCC</text>
<text x="298.1" y="148">GND</text>
<text x="97.9" y="154.2">PS1</text>
<text x="104.9" y="154.1">HLK-10M05</text>
<text x="73.3" y="161.5">X4-1</text>
<text x="73.3" y="156.2">X4-2</text>
<text x="140" y="159.9" transform="rotate(-90 140 159.9)">GND</text>
<text x="151" y="159.2" transform="rotate(-90 151 159.2)">R9</text>
<text x="155.9" y="159.2" transform="rotate(-90 155.9 159.2)">1K</text>
<text x="167" y="161" transform="rotate(-90 167 161)">100U/50V</text>
<text x="232.7" y="156.6" transform="rotate(-90 232.7 156.6)">R12</text>
<text x="237.6" y="156.6" transform="rotate(-90 237.6 156.6)">1K</text>
<text x="297.4" y="157.9" transform="rotate(-90 297.4 157.9)">VCC</text>
<text x="326.4" y="157.1">K3</text>
<text x="368.6" y="158.8">X2-3</text>
<text x="368.6" y="164.1">X2-2</text>
<text x="161.1" y="169.1">GND</text>
<text x="199.9" y="173.7">RELAY2</text>
<text x="298.1" y="170.8" transform="rotate(-90 298.1 170.8)">D3</text>
<text x="303.7" y="170.8" transform="rotate(-90 303.7 170.8)">SS14</text>
<text x="326.4" y="173.7">SRD-05VDC-SL-C</text>
<text x="368.6" y="169.4">X2-1</text>
<text x="156.2" y="178.5" transform="rotate(-90 156.2 178.5)">LED1</text>
<text x="229.4" y="177.4">LED7</text>
<text x="286.9" y="179">MMBT2222</text>
<text x="286.9" y="176.4">Q3</text>
<text x="280.3" y="182.7">R7</text>
<text x="150.5" y="187.5">GND</text>
<text x="280.3" y="187.7">510</text>
<text x="81.3" y="197.4" transform="rotate(-90 81.3 197.4)">VCC</text>
<text x="234.2" y="192.1" transform="rotate(-90 234.2 192.1)">VCC</text>
<text x="298.1" y="198.1">GND</text>
<text x="149.9" y="208">3V3</text>
<text x="235.3" y="204" transform="rotate(-90 235.3 204)">R13</text>
<text x="240.3" y="204" transform="rotate(-90 240.3 204)">1K</text>
<text x="297.4" y="205.3" transform="rotate(-90 297.4 205.3)">VCC</text>
<text x="326.4" y="204.6">K4</text>
<text x="368.6" y="206.2">X3-3</text>
<text x="368.6" y="211.5">X3-2</text>
<text x="90.3" y="219.8" transform="rotate(-90 90.3 219.8)">R1</text>
<text x="95.3" y="219.8" transform="rotate(-90 95.3 219.8)">510</text>
<text x="199.9" y="221.1">RELAY1</text>
<text x="298.1" y="218.3" transform="rotate(-90 298.1 218.3)">D4</text>
<text x="303.7" y="218.3" transform="rotate(-90 303.7 218.3)">SS14</text>
<text x="326.4" y="221.1">SRD-05VDC-SL-C</text>
<text x="368.6" y="216.8">X3-1</text>
<text x="82" y="227.1">GND</text>
<text x="95.2" y="227.1">GND</text>
<text x="226.8" y="224.8">LED8</text>
<text x="286.9" y="226.4">MMBT2222</text>
<text x="286.9" y="223.8">Q4</text>
<text x="280.3" y="230.1">R8</text>
<text x="280.3" y="235.1">510</text>
<text x="298.1" y="245.5">GND</text>
</g>
<g font-size="2.6" fill="#c90d0c">
<text x="29" y="104.1">TEMP/EXT SENSOR</text>
<text x="28.4" y="128.1">PROG/DEBUG</text>
<text x="61.6" y="158.6">110-230V DC</text>
<text x="160.9" y="156.9" transform="rotate(-90 160.9 156.9)">C2</text>
</g>
<g font-size="2.2" fill="#808080">
<text x="249" y="49.5">1</text>
<text x="255.1" y="50.6">A</text>
<text x="267.1" y="50.6">C</text>
<text x="273.5" y="49.5">4</text>
<text x="101.4" y="62.7">1</text>
<text x="101.4" y="65.3">2</text>
<text x="107.5" y="63.8">RST</text>
<text x="128.7" y="63.8">TXD1</text>
<text x="139.1" y="65.3">21</text>
<text x="139.1" y="62.7">22</text>
<text x="249" y="62.7">2</text>
<text x="255.1" y="63.8">K</text>
<text x="267.2" y="63.8">E</text>
<text x="273.5" y="62.7">3</text>
<text x="101.4" y="67.9">3</text>
<text x="101.4" y="70.6">4</text>
<text x="107.5" y="66.5">NC</text>
<text x="107.5" y="69.1">BOOT_PA0</text>
<text x="107.5" y="71.7">WP</text>
<text x="124.5" y="71.7">LED_PB7</text>
<text x="128.4" y="66.4">RXD1</text>
<text x="130.1" y="69.1">PB8</text>
<text x="139.1" y="70.6">19</text>
<text x="139.1" y="67.9">20</text>
<text x="101.4" y="73.2">5</text>
<text x="101.4" y="75.8">6</text>
<text x="107.5" y="74.4">PA1</text>
<text x="107.5" y="77">PB6</text>
<text x="128.4" y="74.3">RXD0</text>
<text x="128.7" y="77">TXD0</text>
<text x="139.1" y="75.8">17</text>
<text x="139.1" y="73.2">18</text>
<text x="101.4" y="78.5">7</text>
<text x="101.4" y="81.1">8</text>
<text x="107.5" y="79.6">PB9_CTS1</text>
<text x="107.5" y="82.3">VCC</text>
<text x="122" y="79.6">PB10_RTS1</text>
<text x="129.4" y="82.3">GND</text>
<text x="139.1" y="81.1">15</text>
<text x="139.1" y="78.5">16</text>
<text x="113.8" y="97.5" transform="rotate(-90 113.8 97.5)">PB15_SPICSN</text>
<text x="116.4" y="97.5" transform="rotate(-90 116.4 97.5)">PB18_SPIMISO</text>
<text x="119" y="97.5" transform="rotate(-90 119 97.5)">PB13_SPIEN</text>
<text x="121.7" y="97.5" transform="rotate(-90 121.7 97.5)">PB14_SPIINTN</text>
<text x="124.3" y="97.5" transform="rotate(-90 124.3 97.5)">PB17_SPIMOSI</text>
<text x="126.9" y="97.5" transform="rotate(-90 126.9 97.5)">PB16_SPICLK</text>
<text x="112.6" y="103.6" transform="rotate(-90 112.6 103.6)">9</text>
<text x="115.2" y="104.8" transform="rotate(-90 115.2 104.8)">10</text>
<text x="117.9" y="104.6" transform="rotate(-90 117.9 104.6)">11</text>
<text x="120.5" y="104.8" transform="rotate(-90 120.5 104.8)">12</text>
<text x="123.1" y="104.8" transform="rotate(-90 123.1 104.8)">13</text>
<text x="125.8" y="104.8" transform="rotate(-90 125.8 104.8)">14</text>
<text x="36.3" y="112.7">4</text>
<text x="36.3" y="110.1">5</text>
<text x="243.7" y="110.1">1</text>
<text x="249.8" y="111.3">A</text>
<text x="261.8" y="111.3">C</text>
<text x="268.3" y="110.1">4</text>
<text x="36.3" y="118">2</text>
<text x="36.3" y="115.4">3</text>
<text x="36.3" y="120.7">1</text>
<text x="243.7" y="123.3">2</text>
<text x="249.8" y="124.4">K</text>
<text x="261.9" y="124.4">E</text>
<text x="268.3" y="123.3">3</text>
<text x="36.3" y="136.4">5</text>
<text x="36.3" y="133.8">6</text>
<text x="36.3" y="141.7">3</text>
<text x="36.3" y="139.1">4</text>
<text x="36.3" y="147">1</text>
<text x="36.3" y="144.4">2</text>
<text x="93.5" y="157.5">1</text>
<text x="93.5" y="160.1">2</text>
<text x="99.6" y="158.7">AC_1</text>
<text x="99.6" y="161.3">AC_2</text>
<text x="109.2" y="161.3">+V0</text>
<text x="109.8" y="158.7">-V0</text>
<text x="118" y="157.5">3</text>
<text x="118" y="160.1">4</text>
<text x="243.7" y="160.1">1</text>
<text x="249.8" y="161.3">A</text>
<text x="261.8" y="161.3">C</text>
<text x="268.3" y="160.1">4</text>
<text x="243.7" y="173.4">2</text>
<text x="268.3" y="173.4">3</text>
<text x="249.8" y="174.5">K</text>
<text x="261.9" y="174.5">E</text>
<text x="98.2" y="207.6">1</text>
<text x="102.2" y="208.7">IN</text>
<text x="108.6" y="208.7">OUT</text>
<text x="116" y="207.6">5</text>
<text x="243.7" y="207.6">1</text>
<text x="249.8" y="208.7">A</text>
<text x="261.8" y="208.7">C</text>
<text x="268.3" y="207.6">4</text>
<text x="98.2" y="210.2">3</text>
<text x="98.2" y="212.9">2</text>
<text x="102.2" y="211.4">EN</text>
<text x="102.2" y="214">GND</text>
<text x="110.5" y="214">P4</text>
<text x="116" y="212.9">4</text>
<text x="243.7" y="220.8">2</text>
<text x="249.8" y="222">K</text>
<text x="261.9" y="221.9">E</text>
<text x="268.3" y="220.8">3</text>
</g>
<text font-size="1.9" fill="#c90d0c" x="162.4" y="153.5" transform="rotate(-90 162.4 153.5)">+</text>
<g font-size="1.9" fill="#808080">
<text x="99.8" y="204.3">U6</text>
<text x="99.8" y="218.5">AP2112-3.3</text>
</g>
</svg>
